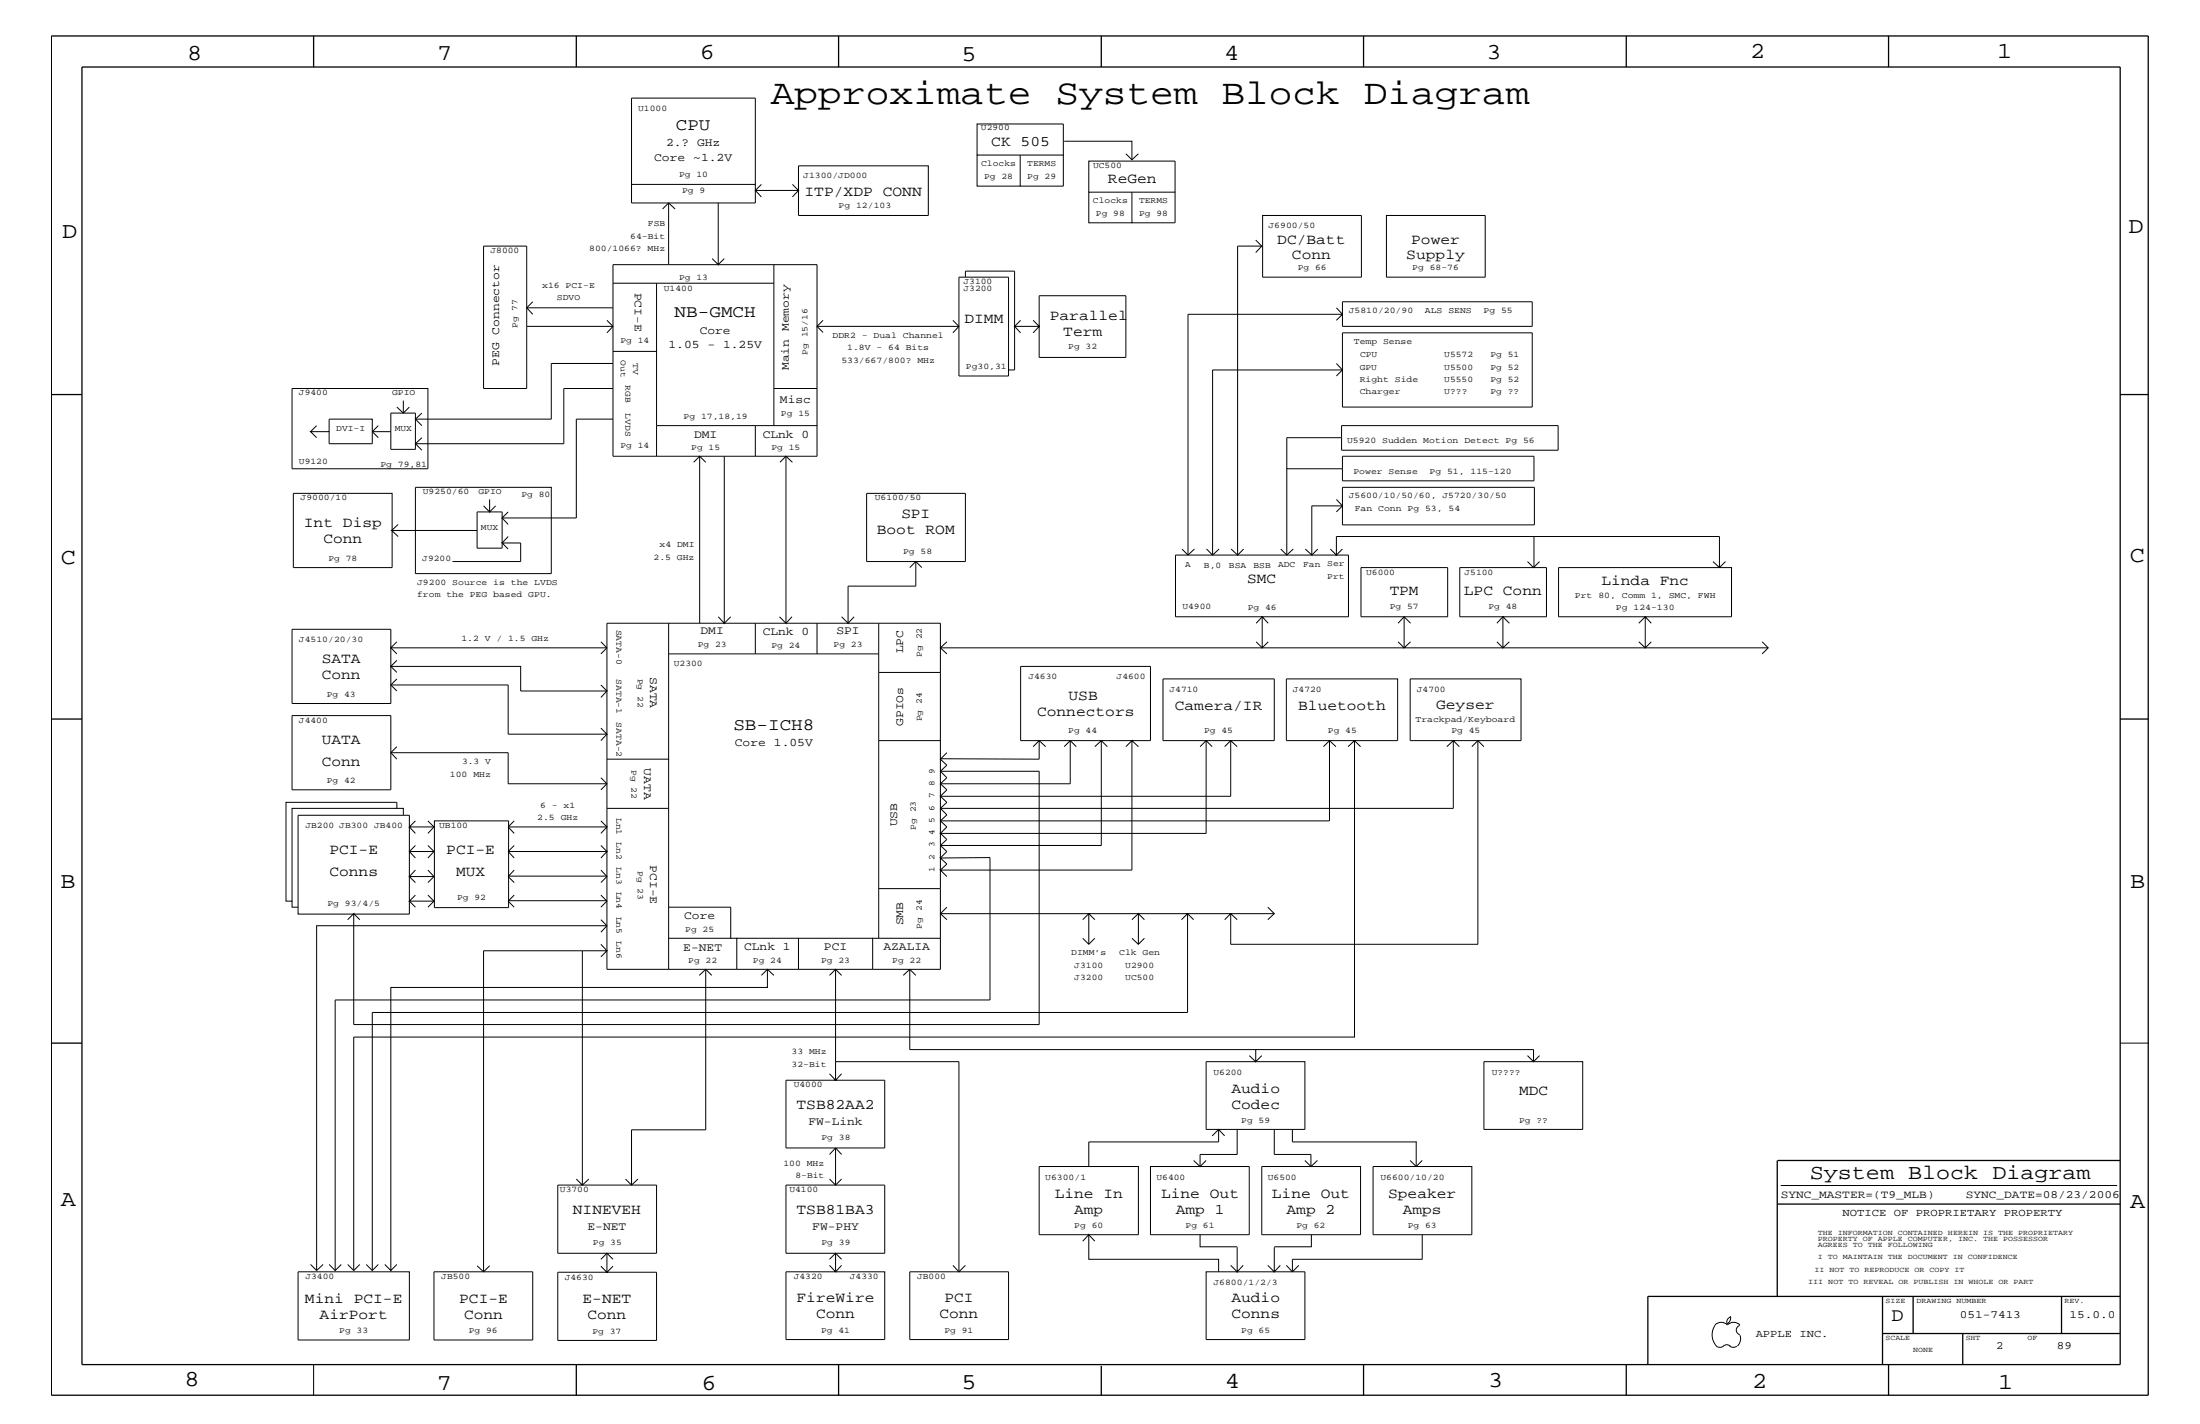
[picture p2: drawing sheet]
<svg xmlns="http://www.w3.org/2000/svg" width="432mm" height="279mm" viewBox="0 0 432 279" stroke-linecap="round" stroke-linejoin="round" font-family="sans-serif">
<g fill="none" stroke="#000" stroke-width=".25">
<path d="M10.1 7.1h411.5v266.7h-411.5zM16.1 13.2h400v254.5h-400zM61.6 7.1v6.1M113.1 7.1v6.1M164.6 7.1v6.1M216.2 7.1v6.1M267.6 7.1v6.1M319.2 7.1v6.1M370.7 7.1v6.1M10.1 77.4h6M416.1 77.4h5.5M10.1 141.1h6"/>
<path d="M416.1 141.1h5.5M10.1 204.7h6M348.8 236.2h67.3M348.8 227.7v26.7M348.9 227.7h67.2M369.5 254.4v13.3M375.5 254.4v7.2M404.6 254.4v7.2M416.1 254.4h-92.7v13.3M113.1 267.7v6.1M164.6 267.7v6.1M216.2 268v5.8"/>
<path d="M267.6 267.7v6.1M319.2 267.7v6.1M369.5 261.6h46.6M370.7 267.7v6.1M385.2 261.6v6.1"/>
</g>
<g fill="none" stroke="#000" stroke-width=".2">
<path d="M124 36.2v-17h24.3v17h-24.3v3.6h24.3v-2.4M131.2 39.8l1.3 1.2M131.2 39.8l-1.2 1.2M131.2 39.8v12.1M141 39.8v12.1l-1.2-1.2M148.3 36.2v1.2l1.1-1.2M148.3 37.4l1.1 1.2M155.5 36.2l1.2 1.2h-8.4M156.7 32.5h25.5v9.8h-25.5zM156.7 37.4l-1.2 1.2M191.8 30.4v-6.1h16.9v6.1M200.2 30.4v6.1h8.5v-6.1h-16.9v6.1h8.4"/>
<path d="M208.9 27.7h13.3v3.7M213.7 37.7v-6.1h16.9v6.1h-8.4M221 30.2l1.2 1.2 1.2-1.2M222.2 37.7v6h8.4v-6M222.2 37.7h-8.5v6h8.5M104.6 59.2l-1.2 1.2M120.3 55.6h31.6M128.9 55.6v13.3h-8.6M131.2 51.9h-10.9v37.6h40.1v-6M141 51.9h19.4v12.1l1.1-1.1M142.2 50.7l-1.2 1.2h-9.8M151.9 51.9v31.6"/>
<path d="M189.5 54.4v-1.2h9.6v19.4h-1.1v-18.2h-9.8v9.6M246.5 47.1l1.2 1.2M247.7 48.3h-4.8v60.6l-1.3-1.2M247.7 48.3l-1.2 1.3M247.8 42.3h19.4v12.1h-19.4zM272.1 42.3h19.4v12.1h-19.4zM57.3 76.2h26.7v15.8h-26.7zM77.9 79.9l1.3 1.2h2.3v1.1l1.3 1.3M79.2 78.6v2.5h-2.5v7.1h4.8v-6M80.3 79.9l-1.1 1.2M103.4 60.4v15.8h-8.5v-27.9h8.5v12.1l1.2 1.3M103.4 60.4h16.9"/>
<path d="M103.4 64h16.9M119.1 62.9l1.2 1.1-1.2 1.3M120.3 76.2h-9.6v10.9h-29.2M120.3 71.3h-12.1v10.9h-26.7M128.9 68.9v20.6M151.9 76.2h8.5M160.4 76.2v7.3h-12.1M160.4 64h27.8M160.4 64l1.1 1.2M160.4 64v12.2M187 62.9l1.2 1.1v9.8h9.8v-1.2M188.2 64l-1.2 1.3"/>
<path d="M199.1 64l1.2 1.3M200.3 62.9l-1.2 1.1h4.9M202.8 62.9l1.2 1.1v-6h17v12.1h-17v-6.1l-1.2 1.3M262.3 71.3l1.2 1.3-1.2 1.2M262.3 60.4l1.2 1.3M263.5 61.7v-2.5h37.2v4.8h-37.2v-2.3l-1.2 1.2M263.5 65.3h37.2v14.6h-37.2zM263.5 72.6h-25.5v36.3M263.5 61.7h-30.3v47.2M57.6 96.8h19.4v14.6h-19.4zM62.1 83.5l-1.1 1.2M64.6 84.7v2.4h8.5v-4.9h-8.5v2.5h-3.6l1.1 1.2"/>
<path d="M73.1 84.7l1.2 1.2M73.1 84.7h3.6M74.3 83.5l-1.2 1.2M81.5 95.6h26.7v17h-26.7zM81.5 87.1l1.3 1.2M82.8 85.9l-1.3 1.2M82.8 81.1l-1.3 1.1M96.1 98v2.4l-1.2-1.1M97.3 99.3l-1.2 1.1h-2.5v7.2h5v-6M120.3 82.2h-7.2v19.4h-14.5M128.9 83.5h19.4M136.1 90.7l1.2-1.2 1.2 1.2"/>
<path d="M137.3 89.5v32.8M142.2 89.5v32.8l-1.2-1.3M148.3 83.5v6M153.1 90.7l1.2-1.2 1.2 1.2M154.3 89.5v32.8l-1.3-1.3M252.6 92v16.9M262.3 98l1.2 1.3M263.3 85.9h-10.7v6.1h10.9M263.3 83.5h42.5v4.8h-42.5zM263.5 99.3h-6v9.6l-1.3-1.2M263.5 89.5h37.6v4.8h-37.6zM263.5 95.6h37.7v7.4h-37.7z"/>
<path d="M263.5 99.3l-1.2 1.1M76.7 104.1h16.9M78.1 102.9l-1.2 1.2 1.2 1.2M96.1 100.4h2.5v1.2l1.1-1.2M98.6 101.6l1.1 1.3M99.7 107.7l-1.1-1.2h3.6v3.7h-13.4M99.7 105.3l-1.1 1.2M179.7 110.2h-9.6v-13.4h19.4v13.4h-9.8l-1.1 1.2M179.7 110.2v4.8h-13.2v7.3l-1.3-1.3M179.7 110.2l1.2 1.2M232 107.7l1.2 1.2h4.8M233.2 108.9h-2.5v12.1h17"/>
<path d="M234.4 107.7l-1.2 1.2M236.8 107.7l1.2 1.2h4.9M239.3 107.7l-1.3 1.2M242.9 108.9h9.7M244.1 107.7l-1.2 1.2M251.4 107.7l1.2 1.2 1.2-1.2M258.7 107.7l-1.2 1.2h-4.9M261.1 107.7l1.2 1.2h-4.8M262.3 108.9h2.4v12.1h-17l1.2 1.3M263.5 107.7l-1.2 1.2v-3.6h75.2v6.1M267.1 111.4h17v9.6h-17zM299.8 110.2l1.2 1.2 1.2-1.2"/>
<path d="M301.1 105.3v6.1M336.2 110.2l1.3 1.2M338.7 110.2l-1.2 1.2M76.7 134.4h23v9.6h19.4l-1.2-1.1M76.7 134.4l1.2 1.2M76.7 130.8l1.2 1.1M76.7 127.1l1.2 1.2M76.7 127.1h42.4M77.9 129.6l-1.2 1.2h25.5v4.8h16.9l-1.2 1.2M77.9 125.9l-1.2 1.2v-3.6h-19.4v14.5h19.4v-10.9M77.9 133.2l-1.2 1.2M117.9 125.9l1.2 1.2v8.5"/>
<path d="M117.9 134.4l1.2 1.2M119.1 135.6v8.4l-1.2 1.3M119.1 127.1l-1.2 1.2M131.2 122.3v26.7M131.2 128.3h41.3M137.3 122.3h-18.2v4.8M142.2 122.3h42.4v4.8h63.1M143.4 121l-1.2 1.3h-4.9M148.3 122.3v6M155.4 121l-1.1 1.3M160.4 122.3v6M167.6 121l-1.1 1.3"/>
<path d="M172.5 122.3v61.8M172.5 131.9h12.1M184.6 131.9v13.4h-12.1M184.6 127.1v4.8M185.8 125.9l-1.2 1.2 1.2 1.2M246.5 125.9l1.2 1.2M247.7 121v6.1l1.2-1.2M247.7 127.1h27.9M247.7 121l-1.2 1.3M274.4 122.3l1.2-1.3 1.3 1.3M274.4 125.9l1.2 1.2M275.6 121v6.1"/>
<path d="M276.9 125.9l-1.3 1.2h19.4M293.8 125.9l1.2 1.2M295 121h-8.5v-9.6h17v9.6h-8.5l1.2 1.3M295 121v6.1l1.2-1.2M295 127.1h52M295 121l-1.2 1.3M321.6 125.9l1.3 1.2M322.9 121h-17v-9.6h34v9.6h-17l1.2 1.3M322.9 121v6.1l1.2-1.2M322.9 121l-1.3 1.3M345.9 125.9l1.1 1.2-1.1 1.2M76.7 147.7v7.3h-19.4v-14.6h19.4v7.3l1.2 1.3"/>
<path d="M76.7 147.7h23v6.1h19.4M77.9 158.6h1.3v1.3M77.9 146.5l-1.2 1.2M117.9 152.6l1.2 1.2-1.2 1.2M119.1 149h12.1v9.6M119.1 144v18.2M119.1 158.6h12.1M131.2 158.6v31.6M184.6 151.3l1.2-1.2-1.2-1.1v2.3h19.4v49.7h-134.6v-21.7l-1.2 1.2M184.6 145.3v3.6l19.4 .1v-3.7M184.6 151.3l1.2 1.3-1.2 1.2zM184.6 153.8l1.2 1.2-1.2 1.2z"/>
<path d="M184.6 156.2l1.2 1.2-1.2 1.2zM184.6 158.6l1.2 1.3-1.2 1.2 1.2 1.1-1.2 1.3M184.6 158.6v31.6h-65.5v-8.6M185.8 147.7l-1.2 1.2M202.8 146.5l1.2-1.2 1.2 1.2M208.9 146.5l1.2-1.2 1.1 1.2M210.1 145.3v8.5h-25.5M214.9 146.5l1.3-1.2 1.1 1.2M216.2 145.3v20.6h-31.6M221 146.5l1.2-1.2v25.4h-37.6l1.2 1.3M222.2 145.3h-21.9v-14.5h25.5v14.5h-3.6l1.2 1.2M235.5 146.5l1.2-1.2 1.2 1.2"/>
<path d="M236.7 145.3h-8.4v-12.1h21.8v12.1h-8.5v10.9h-57M240.4 146.5l1.2-1.2 1.2 1.2M241.6 145.3h-4.9v18.2h-52.1l1.2 1.2-1.2 1.2M259.8 146.5l1.1-1.2h5l-1.3 1.2M260.9 145.3h-8.4v-12.1h21.8v12.1h-8.4v58.2h-196.5v45.8M260.9 145.3v15.8h-76.3M260.9 145.3l1.3 1.2M265.9 145.3l1.1 1.2M285.2 145.3h-8.4v-12.1h21.7v12.1h-8.4l-1.2 1.2M285.2 145.3v13.3h-100.6M285.2 145.3l-1.2 1.2M290.1 145.3h-4.9l1.2 1.2"/>
<path d="M290.1 145.3v40h-48.5v-6M290.1 145.3l1.2 1.2M57.3 176.8v-18.2h20.6v-1.2h-21.8v19.4h1.2v1.2h1.2M69.4 179.3l1.2 1.2M80.3 167.1v-7.1h-21.8v19.4h21.8v-7.4M80.3 172l1.2 1.2M80.3 162.2l1.2 1.3M80.3 176.8l1.2 1.2M81.5 170.7l-1.2 1.3h4.9M81.5 165.9l-1.2 1.2 1.2 1.2M81.5 161.1l-1.2 1.1h4.9M81.5 175.6l-1.2 1.2h4.9"/>
<path d="M84 165.9l1.2 1.2M84 170.7l1.2 1.3M84 175.6l1.2 1.2M84 161.1l1.2 1.1M85.2 167.1h-4.9v4.9M85.2 167.1l-1.2 1.2M85.2 172l-1.2 1.2M85.2 162.2l-1.2 1.3M85.2 176.8l-1.2 1.2M85.3 161.1h14.5v17h-14.5zM99.7 171.9h19.4M99.7 176.7h19.4"/>
<path d="M99.7 167.1h19.4M99.7 162.2h19.4M99.7 162.2l1.2 1.3M99.7 167.1l1.2 1.2M100.9 175.6l-1.2 1.2 1.2 1.2M100.9 161.1l-1.2 1.1M100.9 165.9l-1.2 1.2M100.9 170.7l-1.2 1.3 1.2 1.2M117.9 168.3l1.2-1.2v4.8M117.9 170.7l1.2 1.3-1.2 1.2M117.9 163.5l1.2-1.3v4.9M117.9 175.6l1.2 1.2v4.8l-1.2 1.3"/>
<path d="M117.9 165.9l1.2 1.2M117.9 161.1l1.2 1.1M119.1 176.7l-1.2 1.3M119.1 171.9v4.8M119.2 167l-.1 .1M119.2 162.2h-.1M131.2 178h12.2v6.1h-12.2M172.5 174.4h12.1M184.6 170.7l1.2-1.2-1.2-1.2h9.7v27.9h-128.5v53.1M184.6 179.3h29.1M184.6 165.9l1.2 1.2-1.2 1.2M184.7 165.8l-.1 .1"/>
<path d="M185.8 178l-1.2 1.3 1.2 1.2M213.7 179.3l-1.2 1.2M213.7 179.3v6M223.4 179.3h-9.7l1.2 1.2M223.4 179.3h9.7l-1.2 1.2M223.4 179.3l-1.2 1.2M233.1 179.3h8.5l-1.2 1.2M233.1 179.3v19.4h-160v50.6M233.1 179.3l1.2 1.2M241.6 179.3h8.5M241.6 179.3l1.2 1.2M248.8 178l1.3 1.3-1.3 1.2"/>
<path d="M62.1 181.6v67.7M62.1 181.6h57M62.2 181.6h-.1M114.3 186.5h4.8l-1.2 1.2M114.3 186.5h-19.4v63M114.3 186.5v46M117.9 180.5l1.2 1.1M117.9 185.3l1.2 1.2M137.2 191.4l1.3-1.2 1.2 1.2M138.5 190.2v31.5h-14.5v10.8M143.4 184.1h1.2v6.1M144.6 184.1h12.1v6.1"/>
<path d="M149.4 191.4l1.2-1.2 1.3 1.2M150.6 190.3v3.4h-73.9v55.6l1.2-1.2M156.7 184.1h14.6v6.1M162.8 191.4l1.2-1.2 1.2 1.2M164 190.2v21.7M171.3 184.1h13.3M178.6 190.2v15.7h67.9M178.6 190.2l-1.3 1.2M178.6 190.2l1.1 1.2M212.5 184.1l1.2 1.2M214.9 184.1l-1.2 1.2M222.2 184.1l1.2 1.2 1.2-1.2"/>
<path d="M224.6 180.5l-1.2-1.2v6M162.8 210.7l1.2 1.2h-9.7v13.3h19.4v-13.3h-9.7l1.2-1.2M164 208.3h24.2v41.2M245.2 207.1l1.3 1.2M247.7 207.1l-1.2 1.2v-2.4h54.5v2.4M291.3 208.3h19.3v13.3h-19.3zM299.8 207.1l1.2 1.2 1.2-1.2M416.1 204.7h5.5M113.1 231.3l1.2 1.2h-4.8v13.4h19.4v-13.4h-14.6M115.6 231.3l-1.3 1.2M122.8 231.3l1.2 1.2M125.2 231.3l-1.2 1.2"/>
<path d="M162.8 231.3l1.2 1.2M164 225.2v7.3M164 225.2l-1.2 1.3M164 225.2l1.2 1.3M165.2 231.3l-1.2 1.2h-9.7v13.4h19.4v-13.4h-9.7M204 228.9h19.4v13.4h-19.4zM234.3 227.7l1.2 1.2 1.2-1.2M239.2 221.6h-2.5v-13.3h19.4v13.3h-16.9l1.2 1.3M239.2 221.6v2.5h-25.5v4.9M239.2 221.6l-1.3 1.3M242.8 221.7v4.8h-7.3v2.4h-9.7v13.4h19.4v-13.4h-9.7M250.1 221.7v4.8h7.2v2.4h-9.6v13.4h19.3v-13.4h-9.7"/>
<path d="M253.7 221.7v2.4h24.3M256.1 227.7l1.2 1.2 1.3-1.2M276.8 227.7l1.2 1.2M278 224.1v4.8M278 224v.1M279.1 227.7l-1.1 1.2h-8.5v13.4h19.4v-13.4h-10.9M349.5 232.6h66M58.5 249.5h21.8v13.4h-21.8zM61 248.1l1.1 1.2M63.4 248.1l-1.3 1.2M64.6 248.1l1.2 1.2 1.2-1.2M68.2 248.1l1.2 1.2"/>
<path d="M70.6 248.1l-1.2 1.2M71.9 248.1l1.2 1.2M74.3 248.1l-1.2 1.2M75.5 248.1l1.2 1.2M93.6 248.4l1.3 1.1M96.1 248.4l-1.2 1.1h-9.7v13.4h19.4v-13.4h-9.7M117.9 248.4l1.2 1.2h-9.6v13.4h19.4v-13.4h-9.8l1.2-1.2M117.9 247.1l1.2-1.2 1.2 1.2M119.1 245.9v3.7M162.8 247.1l1.2-1.2 1.2 1.2M162.8 248.3l1.2 1.2h-9.7v13.3h19.4v-13.3h-9.7l1.2-1.2M164 245.9v3.5"/>
<path d="M178.6 249.5h19.4v13.3h-19.4zM187 248.3l1.2 1.2 1.3-1.2M213.7 242.3l-1.2 1.2M214.9 243.5l-1.2-1.2v4.8h25.5v2.4M235.5 244.6h7.3M235.5 242.3v2.4M241.6 248.3l1.2 1.2h-6.1v13.3h19.4v-13.3h-13.3h.1M242.8 244.7v4.8l1.2-1.2M248.8 248.3l1.3 1.2M250.1 244.7v4.8l1.2-1.2M250.1 244.6h7.2M252.5 248.3l1.2 1.2"/>
<path d="M254.9 248.3l-1.2 1.2M257.4 242.3v2.4M279.1 242.3v4.8h-25.4v2.4M336.6 260a1.69 1.69 0 0 1 2.4 0 1.72 1.72 0 0 1 2.5 0M339.6 258.3l.1 .3a1.27 1.27 0 0 1-.7 1.1M339.6 258.4a.99 .99 0 0 0-.6 1.4M61.6 267.7v6.1M336.6 260a3.3 3.3 0 0 0 .3 4.1M336.9 264.1l.7 .3 .7-.3M338.2 264.1l.7-.3 .7 .3M339.5 264.1l.7 .3 .7-.3M341.5 260.1a.93 .93 0 0 0-.7 .9 .93 .93 0 0 0 .7 .9"/>
<path d="M341.5 262l.1 .7a1.99 1.99 0 0 1-.6 1.4"/>
</g>
<text font-size="7" x="151.3" y="20.4">Approximate System Block Diagram</text>
<g font-size="4.5">
<text x="36.7" y="11.7">8</text>
<text x="85.8" y="11.7">7</text>
<text x="137.3" y="11.5">6</text>
<text x="240.3" y="11.7">4</text>
<text x="291.8" y="11.5">3</text>
<text x="343.5" y="11.5">2</text>
<text x="392" y="11.5">1</text>
<text x="188.7" y="12.1">5</text>
<text x="12.2" y="46.8">D</text>
<text x="417.7" y="45.7">D</text>
<text x="11.9" y="110.6">C</text>
<text x="418" y="110.3">C</text>
<text x="11.9" y="174.3">B</text>
<text x="418.1" y="174.2">B</text>
<text x="11.9" y="236.7">A</text>
<text x="418.1" y="237.1">A</text>
<text x="36.2" y="271.9">8</text>
<text x="85.8" y="272.7">7</text>
<text x="137.7" y="272.7">6</text>
<text x="188.7" y="272.5">5</text>
<text x="240.4" y="272.3">4</text>
<text x="292.1" y="272.2">3</text>
<text x="343.9" y="272.3">2</text>
<text x="392.2" y="272.6">1</text>
</g>
<text font-size="4.1" x="355.2" y="231.3">System Block Diagram</text>
<text font-size="3.7" x="371.3" y="259.3">D</text>
<g font-size="3.4">
<text x="132.7" y="25.5">CPU</text>
<text x="132.4" y="62.3">NB-GMCH</text>
<text x="143.9" y="143.2">SB-ICH8</text>
</g>
<g font-size="2.9">
<text x="194.6" y="28.6">CK 505</text>
<text x="217.5" y="35.8">ReGen</text>
<text x="157.9" y="38.6">ITP/XDP CONN</text>
<text x="250.7" y="47.8">DC/Batt</text>
<text x="277" y="47.8">Power</text>
<text x="253.6" y="50.9">Conn</text>
<text x="276" y="50.9">Supply</text>
<text x="189.3" y="63.4">DIMM</text>
<text x="206" y="62.8">Parallel</text>
<text x="208.7" y="65.9">Term</text>
<text x="176.9" y="101.7">SPI</text>
<text x="59.6" y="103.5">Int Disp</text>
<text x="63.5" y="106.6">Conn</text>
<text x="172.1" y="104.8">Boot ROM</text>
<text x="244.8" y="114.4">SMC</text>
<text x="272.8" y="116.8">TPM</text>
<text x="287.3" y="116.8">LPC Conn</text>
<text x="314.3" y="114.8">Linda Fnc</text>
<text x="63.2" y="130.2">SATA</text>
<text x="63.2" y="133.3">Conn</text>
<text x="209.7" y="137.4">USB</text>
<text x="203.5" y="140.6">Connectors</text>
<text x="230.6" y="139.2">Camera/IR</text>
<text x="254.8" y="139.2">Bluetooth</text>
<text x="281.9" y="139.1">Geyser</text>
<text x="63.2" y="146">UATA</text>
<text x="63.2" y="150.3">Conn</text>
<text x="64.6" y="167.5">PCI-E</text>
<text x="87.6" y="167.5">PCI-E</text>
<text x="64.6" y="171.9">Conns</text>
<text x="89.5" y="171.9">MUX</text>
<text x="241.7" y="214.4">Audio</text>
<text x="298.2" y="214.9">MDC</text>
<text x="156.3" y="217.5">TSB82AA2</text>
<text x="241.7" y="217.5">Codec</text>
<text x="112.4" y="238.1">NINEVEH</text>
<text x="156.3" y="238.1">TSB81BA3</text>
<text x="207" y="235">Line In</text>
<text x="210.9" y="238.1">Amp</text>
<text x="227.9" y="235">Line Out</text>
<text x="230.8" y="238.1">Amp 1</text>
<text x="249.6" y="235">Line Out</text>
<text x="252.5" y="238.1">Amp 2</text>
<text x="272.5" y="235">Speaker</text>
<text x="275.3" y="238.1">Amps</text>
<text x="59.9" y="255.6">Mini PCI-E</text>
<text x="90.1" y="255.6">PCI-E</text>
<text x="114.3" y="255.7">E-NET</text>
<text x="156.3" y="255.6">FireWire</text>
<text x="185.4" y="255.6">PCI</text>
<text x="241.7" y="255.6">Audio</text>
<text x="62.7" y="258.8">AirPort</text>
<text x="91.1" y="258.8">Conn</text>
<text x="115.3" y="258.9">Conn</text>
<text x="160.2" y="258.7">Conn</text>
<text x="184.4" y="258.7">Conn</text>
<text x="241.7" y="258.7">Conns</text>
</g>
<g font-size="2.3">
<text x="130.7" y="28.7">2.? GHz</text>
<text x="128.4" y="31.5">Core ~1.2V</text>
<text x="124.6" y="57.4" transform="rotate(90 124.6 57.4)">PCI-E</text>
<text x="137.3" y="65.5">Core</text>
<text x="98" y="71.8" transform="rotate(-90 98 71.8)">PEG Connector</text>
<text x="131.2" y="68.3">1.05 - 1.25V</text>
<text x="154.9" y="72.6" transform="rotate(-90 154.9 72.6)">Main Memory</text>
<text x="153.1" y="79">Misc</text>
<text x="136.2" y="85.9">DMI</text>
<text x="149.7" y="85.9">CLnk 0</text>
<text x="137.5" y="124.5">DMI</text>
<text x="149.7" y="124.6">CLnk 0</text>
<text x="164.2" y="124.5">SPI</text>
<text x="177.3" y="128.2" transform="rotate(-90 177.3 128.2)">LPC</text>
<text x="127.6" y="132.9" transform="rotate(90 127.6 132.9)">SATA</text>
<text x="177.3" y="142.4" transform="rotate(-90 177.3 142.4)">GPIOs</text>
<text x="144.2" y="146.4">Core 1.05V</text>
<text x="126.4" y="150.7" transform="rotate(90 126.4 150.7)">UATA</text>
<text x="176.1" y="162.2" transform="rotate(-90 176.1 162.2)">USB</text>
<text x="127.6" y="169.8" transform="rotate(90 127.6 169.8)">PCI-E</text>
<text x="134.3" y="180.4">Core</text>
<text x="177.3" y="181.6" transform="rotate(-90 177.3 181.6)">SMB</text>
<text x="134.1" y="186.5">E-NET</text>
<text x="146" y="186.5">CLnk 1</text>
<text x="161.7" y="186.5">PCI</text>
<text x="173.4" y="186.4">AZALIA</text>
<text x="158.7" y="220.8">FW-Link</text>
<text x="115.3" y="241.3">E-NET</text>
<text x="159.4" y="241.3">FW-PHY</text>
</g>
<g font-size="2.2">
<text x="349.5" y="235">SYNC_MASTER=(T9_MLB)</text>
<text x="385.8" y="235">SYNC_DATE=08/23/2006</text>
<text x="384.6" y="258.7">051-7413</text>
<text x="406.2" y="258.7">15.0.0</text>
<text x="391.8" y="264.7">2</text>
<text x="403.7" y="264.7">89</text>
</g>
<g font-size="2.1">
<text x="361.6" y="238.6">NOTICE OF PROPRIETARY PROPERTY</text>
<text x="344.6" y="262.2">APPLE INC.</text>
</g>
<g font-size="1.7">
<text x="125.3" y="21.8">U1000</text>
<text x="192.5" y="25.6">U2900</text>
<text x="133.3" y="34.8">Pg 10</text>
<text x="157.6" y="35">J1300/JD000</text>
<text x="192.6" y="32.6">Clocks</text>
<text x="193.2" y="35.1">Pg 28</text>
<text x="201.6" y="35.1">Pg 29</text>
<text x="201.6" y="32.6">TERMS</text>
<text x="214.5" y="32.9">UC500</text>
<text x="133.9" y="37.9">Pg 9</text>
<text x="164.6" y="40.8">Pg 12/103</text>
<text x="214.5" y="39.9">Clocks</text>
<text x="223.6" y="39.9">TERMS</text>
<text x="123.7" y="46.8">64-Bit</text>
<text x="127.2" y="44.4">FSB</text>
<text x="215.1" y="42.4">Pg 98</text>
<text x="223.6" y="42.4">Pg 98</text>
<text x="249" y="44.6">J6900/50</text>
<text x="96.3" y="49.7">J8000</text>
<text x="115.7" y="49.3">800/1066? MHz</text>
<text x="254.7" y="52.9">Pg 66</text>
<text x="277.2" y="52.9">Pg 68-76</text>
<text x="106.4" y="56.4">x16 PCI-E</text>
<text x="109.3" y="58.9">SDVO</text>
<text x="130.3" y="57.1">U1400</text>
<text x="133.3" y="54.9">Pg 13</text>
<text x="189.1" y="57">J3200</text>
<text x="189.1" y="55.7">J3100</text>
<text x="101.6" y="64.3" transform="rotate(-90 101.6 64.3)">Pg 77</text>
<text x="264.7" y="61.5">J5810/20/90</text>
<text x="279.7" y="61.5">ALS SENS</text>
<text x="291.2" y="61.5">Pg 55</text>
<text x="121.8" y="67.3">Pg 14</text>
<text x="121.8" y="70.6" transform="rotate(90 121.8 70.6)">Out</text>
<text x="124.3" y="71.2" transform="rotate(90 124.3 71.2)">TV</text>
<text x="158.5" y="69.6" transform="rotate(-90 158.5 69.6)">Pg 15/16</text>
<text x="163.4" y="66.2">DDR2 - Dual Channel</text>
<text x="165.1" y="71.1">533/667/800? MHz</text>
<text x="166.3" y="68.7">1.8V - 64 Bits</text>
<text x="209.7" y="68.5">Pg 32</text>
<text x="265.7" y="67.6">Temp Sense</text>
<text x="267" y="70">CPU</text>
<text x="283.5" y="70">U5572</text>
<text x="292.5" y="70">Pg 51</text>
<text x="58.7" y="77.6">J9400</text>
<text x="77" y="77.6">GPIO</text>
<text x="122.8" y="75.6" transform="rotate(90 122.8 75.6)">RGB</text>
<text x="189.6" y="72.4">Pg30,31</text>
<text x="266.9" y="72.5">GPU</text>
<text x="266.9" y="74.9">Right Side</text>
<text x="266.9" y="77.3">Charger</text>
<text x="283.5" y="77.3">U???</text>
<text x="283.5" y="74.9">U5550</text>
<text x="283.5" y="72.5">U5500</text>
<text x="292.5" y="77.3">Pg ??</text>
<text x="292.5" y="74.9">Pg 52</text>
<text x="292.5" y="72.5">Pg 52</text>
<text x="122.8" y="81.1" transform="rotate(90 122.8 81.1)">LVDS</text>
<text x="134.2" y="82.2">Pg 17,18,19</text>
<text x="153.3" y="81.6">Pg 15</text>
<text x="66" y="84.6">DVI-I</text>
<text x="77.5" y="84.6">MUX</text>
<text x="121.8" y="88">Pg 14</text>
<text x="135.7" y="88.3">Pg 15</text>
<text x="151.4" y="88.3">Pg 15</text>
<text x="264.4" y="87">U5920 Sudden Motion Detect Pg 56</text>
<text x="58.7" y="91">U9120</text>
<text x="74.7" y="91.6">Pg 79,81</text>
<text x="265.6" y="93">Power Sense</text>
<text x="280.6" y="93">Pg 51, 115-120</text>
<text x="59" y="98.2">J9000/10</text>
<text x="83" y="97">U9250/60</text>
<text x="93.9" y="97">GPIO</text>
<text x="102.4" y="97.6">Pg 80</text>
<text x="171.7" y="98.2">U6100/50</text>
<text x="264.7" y="97.7">J5600/10/50/60, J5720/30/50</text>
<text x="265.9" y="100.3">Fan Conn Pg 53, 54</text>
<text x="94.4" y="104">MUX</text>
<text x="129.5" y="107.4">x4 DMI</text>
<text x="64.5" y="110">Pg 78</text>
<text x="82.9" y="110">J9200</text>
<text x="128.3" y="109.9">2.5 GHz</text>
<text x="177.2" y="108.7">Pg 58</text>
<text x="232.6" y="111.3">A</text>
<text x="236.3" y="111.4">B,0</text>
<text x="241.2" y="111.4">BSA</text>
<text x="246" y="111.4">BSB</text>
<text x="250.9" y="111.3">ADC</text>
<text x="255.8" y="111.2">Fan</text>
<text x="260.5" y="113.6">Prt</text>
<text x="260.5" y="111.1">Ser</text>
<text x="268.1" y="112.8">U6000</text>
<text x="287.4" y="112.8">J5100</text>
<text x="81.9" y="117.2">from the PEG based GPU.</text>
<text x="81.9" y="114.8">J9200 Source is the LVDS</text>
<text x="232.1" y="119.6">U4900</text>
<text x="244.9" y="119.7">Pg 46</text>
<text x="272.8" y="119.6">Pg 57</text>
<text x="292.1" y="119.6">Pg 48</text>
<text x="309.1" y="117.3">Prt 80, Comm 1, SMC, FWH</text>
<text x="317.2" y="119.7">Pg 124-130</text>
<text x="90.6" y="125.8">1.2 V / 1.5 GHz</text>
<text x="121" y="123.5" transform="rotate(90 121 123.5)">SATA-0</text>
<text x="58.7" y="126">J4510/20/30</text>
<text x="132.2" y="130.7">U2300</text>
<text x="136.9" y="127">Pg 23</text>
<text x="151.4" y="127.1">Pg 24</text>
<text x="163.6" y="127">Pg 23</text>
<text x="180.9" y="128.8" transform="rotate(-90 180.9 128.8)">Pg 22</text>
<text x="64.1" y="136.7">Pg 43</text>
<text x="121" y="133.3" transform="rotate(90 121 133.3)">SATA-1</text>
<text x="125.2" y="133.2" transform="rotate(90 125.2 133.2)">Pg 22</text>
<text x="201.8" y="133.3">J4630</text>
<text x="219.2" y="133.3">J4600</text>
<text x="229.5" y="135.7">J4710</text>
<text x="253.7" y="135.7">J4720</text>
<text x="278.1" y="135.7">J4700</text>
<text x="58.7" y="141.8">J4400</text>
<text x="121" y="141.7" transform="rotate(90 121 141.7)">SATA-2</text>
<text x="180.9" y="141.5" transform="rotate(-90 180.9 141.5)">Pg 24</text>
<text x="209.7" y="143.9">Pg 44</text>
<text x="236.3" y="143.9">Pg 45</text>
<text x="260.6" y="143.9">Pg 45</text>
<text x="277.8" y="141.7">Trackpad/Keyboard</text>
<text x="284.9" y="143.9">Pg 45</text>
<text x="90.7" y="150">3.3 V</text>
<text x="64.1" y="153.6">Pg 42</text>
<text x="88.3" y="152.4">100 MHz</text>
<text x="124" y="151" transform="rotate(90 124 151)">Pg 22</text>
<text x="183.4" y="154.2" transform="rotate(-90 183.4 154.2)">8</text>
<text x="183.4" y="151.8" transform="rotate(-90 183.4 151.8)">9</text>
<text x="105.5" y="160.9">2.5 GHz</text>
<text x="106" y="158.4">6 - x1</text>
<text x="121" y="160.5" transform="rotate(90 121 160.5)">Ln1</text>
<text x="183.4" y="161.4" transform="rotate(-90 183.4 161.4)">5</text>
<text x="183.4" y="159.1" transform="rotate(-90 183.4 159.1)">6</text>
<text x="183.4" y="156.6" transform="rotate(-90 183.4 156.6)">7</text>
<text x="59.9" y="162.5">JB200 JB300 JB400</text>
<text x="86.2" y="162.5">UB100</text>
<text x="121" y="165.3" transform="rotate(90 121 165.3)">Ln2</text>
<text x="179.7" y="162.8" transform="rotate(-90 179.7 162.8)">Pg 23</text>
<text x="183.4" y="166.3" transform="rotate(-90 183.4 166.3)">3</text>
<text x="183.4" y="163.9" transform="rotate(-90 183.4 163.9)">4</text>
<text x="121" y="170.1" transform="rotate(90 121 170.1)">Ln3</text>
<text x="125.2" y="170.8" transform="rotate(90 125.2 170.8)">Pg 23</text>
<text x="183.4" y="171.2" transform="rotate(-90 183.4 171.2)">1</text>
<text x="183.4" y="168.7" transform="rotate(-90 183.4 168.7)">2</text>
<text x="64.3" y="177.7">Pg 93/4/5</text>
<text x="89.7" y="176.6">Pg 92</text>
<text x="121" y="174.9" transform="rotate(90 121 174.9)">Ln4</text>
<text x="121" y="179.9" transform="rotate(90 121 179.9)">Ln5</text>
<text x="121" y="184.7" transform="rotate(90 121 184.7)">Ln6</text>
<text x="134.5" y="182.9">Pg 25</text>
<text x="180.9" y="182.2" transform="rotate(-90 180.9 182.2)">Pg 24</text>
<text x="135.1" y="189">Pg 22</text>
<text x="147.8" y="189">Pg 24</text>
<text x="161.2" y="189">Pg 23</text>
<text x="175.1" y="188.9">Pg 22</text>
<text x="210.3" y="187.4">DIMM’s</text>
<text x="210.9" y="189.9">J3100</text>
<text x="219.7" y="187.4">Clk Gen</text>
<text x="220.9" y="189.9">U2900</text>
<text x="210.9" y="192.3">J3200</text>
<text x="220.9" y="192.3">UC500</text>
<text x="155.4" y="209.3">32-Bit</text>
<text x="155.4" y="206.9">33 MHz</text>
<text x="155.8" y="213.3">U4000</text>
<text x="238.2" y="210.9">U6200</text>
<text x="292.8" y="210.9">U????</text>
<text x="243.6" y="220.2">Pg 59</text>
<text x="298.2" y="220.2">Pg ??</text>
<text x="161.2" y="223.7">Pg 38</text>
<text x="109.9" y="234">U3700</text>
<text x="153.8" y="228.7">100 MHz</text>
<text x="154.9" y="234">U4100</text>
<text x="156.1" y="231.2">8-Bit</text>
<text x="205.1" y="231.5">U6300/1</text>
<text x="227" y="231.5">U6400</text>
<text x="248.8" y="231.5">U6500</text>
<text x="270.9" y="231.5">U6600/10/20</text>
<text x="116.4" y="244.4">Pg 35</text>
<text x="161.2" y="244.4">Pg 39</text>
<text x="210.9" y="240.9">Pg 60</text>
<text x="232.7" y="240.9">Pg 61</text>
<text x="254.5" y="240.9">Pg 62</text>
<text x="276.3" y="240.9">Pg 63</text>
<text x="59.9" y="251">J3400</text>
<text x="86.6" y="251">JB500</text>
<text x="110.8" y="251.1">J4630</text>
<text x="155.8" y="250.9">J4320</text>
<text x="166.8" y="250.9">J4330</text>
<text x="180" y="250.9">JB000</text>
<text x="238.2" y="252.1">J6800/1/2/3</text>
<text x="66.6" y="261.6">Pg 33</text>
<text x="92" y="261.6">Pg 96</text>
<text x="116.3" y="261.6">Pg 37</text>
<text x="161.2" y="261.5">Pg 41</text>
<text x="185.4" y="261.5">Pg 91</text>
<text x="243.6" y="261.5">Pg 65</text>
</g>
<g font-size="1.4">
<text x="356.8" y="242.3">THE INFORMATION CONTAINED HEREIN IS THE PROPRIETARY</text>
<text x="356.8" y="243.5">PROPERTY OF APPLE COMPUTER, INC. THE POSSESSOR</text>
<text x="356.8" y="244.7">AGREES TO THE FOLLOWING</text>
<text x="354.9" y="252">III NOT TO REVEAL OR PUBLISH IN WHOLE OR PART</text>
<text x="356.1" y="249.5">II NOT TO REPRODUCE OR COPY IT</text>
<text x="356.8" y="247.1">I TO MAINTAIN THE DOCUMENT IN CONFIDENCE</text>
<text x="370.1" y="255.6">SIZE</text>
<text x="376.2" y="255.6">DRAWING NUMBER</text>
<text x="405.2" y="255.6">REV.</text>
<text x="370.1" y="262.9">SCALE</text>
<text x="385.8" y="262.9">SHT</text>
<text x="397.9" y="262.9">OF</text>
<text x="375.5" y="265.3">NONE</text>
</g>
</svg>
